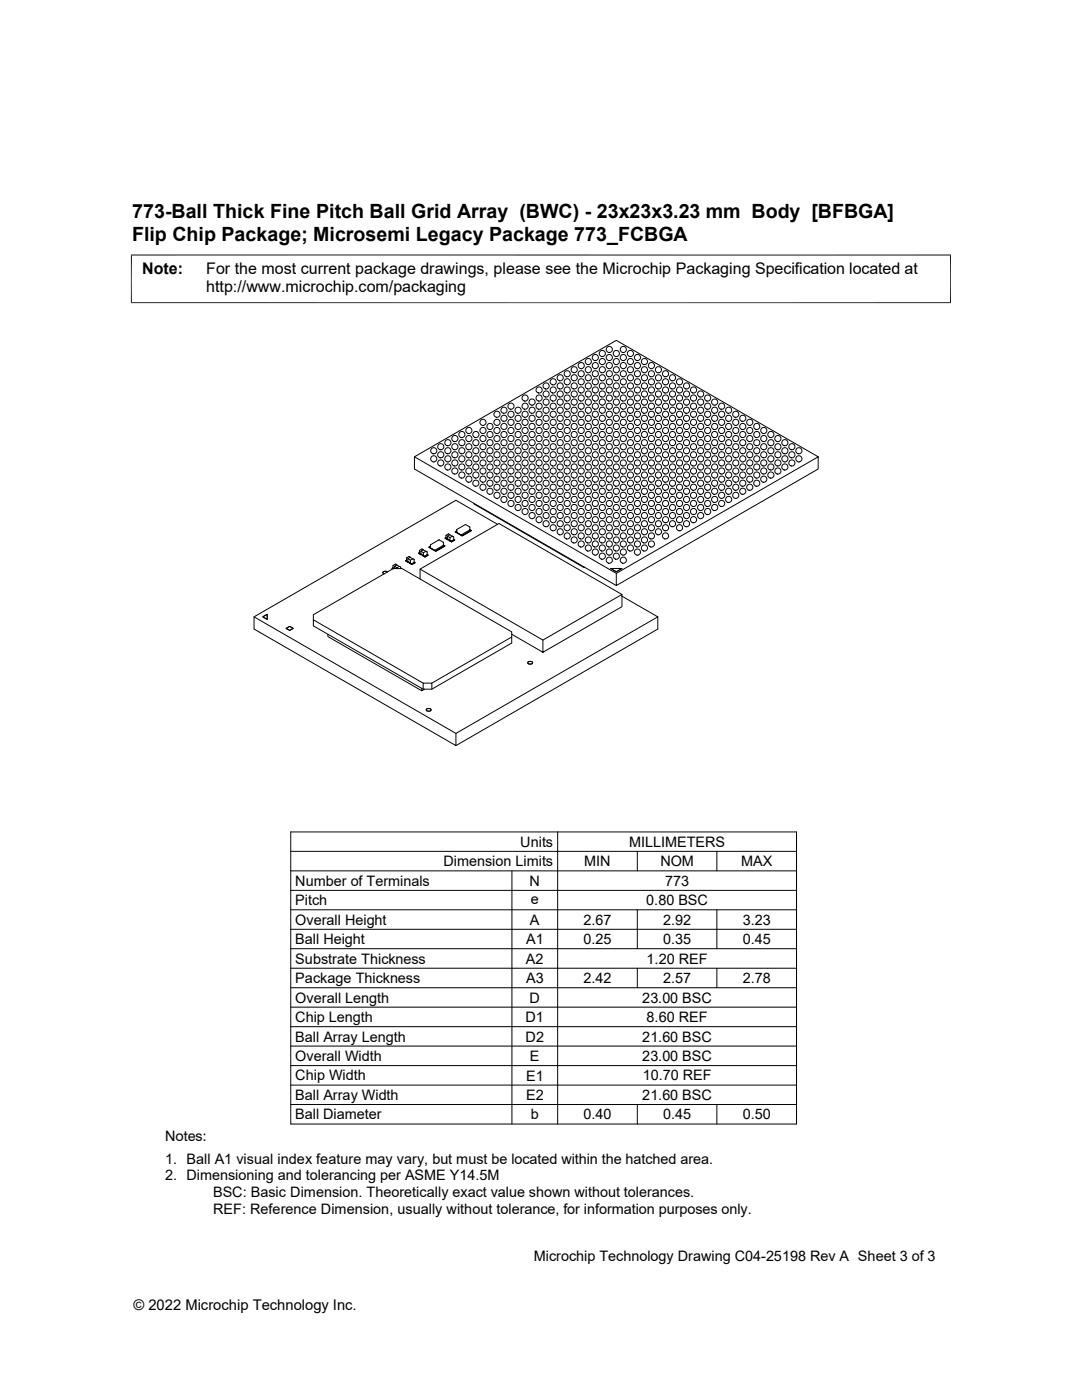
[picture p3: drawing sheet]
<svg xmlns="http://www.w3.org/2000/svg" width="216mm" height="279mm" viewBox="0 0 216 279" stroke-linecap="round" stroke-linejoin="round" font-family="sans-serif">
<g fill="none" stroke="#000" stroke-width=".2">
<path d="M26.1 50.9h163.7M26.2 50.8v9.7M189.7 50.8v9.7M26.1 60.4h163.7M115.8 73.6h.3M115.8 73.6a.61 .61 0 0 1-.3-1 .61 .61 0 0 1 1 0 .61 .61 0 0 1-.4 1M118.7 73.6h.2M118.7 73.6a.61 .61 0 0 1-.4-1 .61 .61 0 0 1 1 0 .61 .61 0 0 1-.4 1M121.5 73.6h.2M121.5 73.6a.61 .61 0 0 1-.4-1 .61 .61 0 0 1 1 0 .61 .61 0 0 1-.4 1M124.2 73.6h.3M124.2 73.6a.61 .61 0 0 1-.3-1 .61 .61 0 0 1 1 0 .61 .61 0 0 1-.4 1"/>
<path d="M127.1 73.6h.2M127.1 73.6a.61 .61 0 0 1-.4-1 .61 .61 0 0 1 1 0 .61 .61 0 0 1-.4 1M129.9 73.6h.2M129.9 73.6a.61 .61 0 0 1-.4-1 .61 .61 0 0 1 1 0 .61 .61 0 0 1-.4 1M82.7 91.2l40.3 23.2M86.4 92.2h.3M86.4 92.2a.61 .61 0 0 1-.4-1 .61 .61 0 0 1 1.1 0 .61 .61 0 0 1-.4 1M89.2 92.2h.3M89.2 92.2a.61 .61 0 0 1-.3-1 .61 .61 0 0 1 1 0 .61 .61 0 0 1-.4 1M92 92.2h.3M92 92.2a.61 .61 0 0 1-.3-1 .61 .61 0 0 1 1 0 .61 .61 0 0 1-.4 1M94.8 92.2h.3"/>
<path d="M94.8 92.2a.61 .61 0 0 1-.4-1 .61 .61 0 0 1 1.1 0 .61 .61 0 0 1-.4 1M96.2 84.9h.3M96.2 84.9a.61 .61 0 0 1-.3-1 .61 .61 0 0 1 1 0 .61 .61 0 0 1-.4 1M97.6 92.2h.3M97.6 92.2a.61 .61 0 0 1-.3-1 .61 .61 0 0 1 1 0 .61 .61 0 0 1-.4 1M99 99.5h.3M99 99.4a.61 .61 0 0 1-.3-.9 .61 .61 0 0 1 1 0 .61 .61 0 0 1-.4 .9M99 84.9h.3M99 84.9a.61 .61 0 0 1-.3-1 .61 .61 0 0 1 1 0 .61 .61 0 0 1-.4 1M100.4 92.2h.3M100.4 92.2a.61 .61 0 0 1-.3-1 .61 .61 0 0 1 1 0 .61 .61 0 0 1-.4 1M101.8 99.5h.3"/>
<path d="M101.8 99.4a.61 .61 0 0 1-.3-.9 .61 .61 0 0 1 1 0 .61 .61 0 0 1-.4 .9M101.8 84.9h.3M101.8 84.9a.61 .61 0 0 1-.3-1 .61 .61 0 0 1 1 0 .61 .61 0 0 1-.4 1M103.3 92.2h.2M103.3 92.2a.61 .61 0 0 1-.4-1 .61 .61 0 0 1 1 0 .61 .61 0 0 1-.4 1M104.6 99.5h.3M104.6 99.4a.61 .61 0 0 1-.3-.9 .61 .61 0 0 1 1 0 .61 .61 0 0 1-.4 .9M104.6 84.9h.3M104.6 84.9a.61 .61 0 0 1-.3-1 .61 .61 0 0 1 1 0 .61 .61 0 0 1-.4 1M106 80.9h.3M106 80.8a.61 .61 0 0 1-.3-.9 .61 .61 0 0 1 1 0 .61 .61 0 0 1-.4 .9M106 92.2h.3"/>
<path d="M106 92.2a.61 .61 0 0 1-.3-1 .61 .61 0 0 1 1 0 .61 .61 0 0 1-.4 1M107.4 99.5h.3M107.4 99.4a.61 .61 0 0 1-.3-.9 .61 .61 0 0 1 1 0 .61 .61 0 0 1-.4 .9M107.4 84.9h.3M107.4 84.9a.61 .61 0 0 1-.3-1 .61 .61 0 0 1 1 0 .61 .61 0 0 1-.4 1M108.8 80.9h.3M108.8 80.8a.61 .61 0 0 1-.3-.9 .61 .61 0 0 1 1 0 .61 .61 0 0 1-.4 .9M108.8 92.2h.3M108.8 92.2a.61 .61 0 0 1-.3-1 .61 .61 0 0 1 1 0 .61 .61 0 0 1-.4 1M110.3 84.9h.2M110.3 84.9a.61 .61 0 0 1-.4-1 .61 .61 0 0 1 1 0 .61 .61 0 0 1-.4 1M110.3 99.5h.2"/>
<path d="M110.3 99.4a.61 .61 0 0 1-.4-.9 .61 .61 0 0 1 1 0 .61 .61 0 0 1-.4 .9M111.7 92.2h.2M111.7 92.2a.61 .61 0 0 1-.4-1 .61 .61 0 0 1 1 0 .61 .61 0 0 1-.4 1M111.7 80.9h.2M111.7 80.8a.61 .61 0 0 1-.4-.9 .61 .61 0 0 1 1 0 .61 .61 0 0 1-.4 .9M113.1 99.5h.2M113.1 99.4a.61 .61 0 0 1-.4-.9 .61 .61 0 0 1 1 0 .61 .61 0 0 1-.4 .9M113.1 84.9h.2M113.1 84.9a.61 .61 0 0 1-.4-1 .61 .61 0 0 1 1 0 .61 .61 0 0 1-.4 1M114.4 80.9h.3M114.4 80.8a.61 .61 0 0 1-.3-.9 .61 .61 0 0 1 1 0 .61 .61 0 0 1-.4 .9M114.4 92.2h.3"/>
<path d="M114.4 92.2a.61 .61 0 0 1-.3-1 .61 .61 0 0 1 1 0 .61 .61 0 0 1-.4 1M115.8 99.5h.3M115.8 99.4a.61 .61 0 0 1-.3-.9 .61 .61 0 0 1 1 0 .61 .61 0 0 1-.4 .9M115.8 84.9h.3M115.8 84.9a.61 .61 0 0 1-.3-1 .61 .61 0 0 1 1 0 .61 .61 0 0 1-.4 1M117.3 92.2h.2M117.3 92.2a.61 .61 0 0 1-.4-1 .61 .61 0 0 1 1 0 .61 .61 0 0 1-.4 1M117.3 80.9h.2M117.3 80.8a.61 .61 0 0 1-.4-.9 .61 .61 0 0 1 1 0 .61 .61 0 0 1-.4 .9M118.7 84.9h.2M118.7 84.9a.61 .61 0 0 1-.4-1 .61 .61 0 0 1 1 0 .61 .61 0 0 1-.4 1M118.7 99.5h.2"/>
<path d="M118.7 99.4a.61 .61 0 0 1-.4-.9 .61 .61 0 0 1 1 0 .61 .61 0 0 1-.4 .9M120.1 92.2h.2M120.1 92.2a.61 .61 0 0 1-.4-1 .61 .61 0 0 1 1 0 .61 .61 0 0 1-.4 1M120.1 80.9h.2M120.1 80.8a.61 .61 0 0 1-.4-.9 .61 .61 0 0 1 1 0 .61 .61 0 0 1-.4 .9M121.5 84.9h.2M121.5 84.9a.61 .61 0 0 1-.4-1 .61 .61 0 0 1 1 0 .61 .61 0 0 1-.4 1M121.5 99.5h.2M121.5 99.4a.61 .61 0 0 1-.4-.9 .61 .61 0 0 1 1 0 .61 .61 0 0 1-.4 .9M122.9 80.9h.2M122.9 80.8a.61 .61 0 0 1-.4-.9 .61 .61 0 0 1 1 0 .61 .61 0 0 1-.4 .9M122.9 92.2h.2"/>
<path d="M122.9 92.2a.61 .61 0 0 1-.4-1 .61 .61 0 0 1 1 0 .61 .61 0 0 1-.4 1M124.2 99.5h.3M124.2 99.4a.61 .61 0 0 1-.3-.9 .61 .61 0 0 1 1 0 .61 .61 0 0 1-.4 .9M124.2 84.9h.3M124.2 84.9a.61 .61 0 0 1-.3-1 .61 .61 0 0 1 1 0 .61 .61 0 0 1-.4 1M125.7 80.9h.2M125.7 80.8a.61 .61 0 0 1-.4-.9 .61 .61 0 0 1 1 0 .61 .61 0 0 1-.4 .9M125.7 92.2h.2M125.7 92.2a.61 .61 0 0 1-.4-1 .61 .61 0 0 1 1 0 .61 .61 0 0 1-.4 1M127.1 84.9h.2M127.1 84.9a.61 .61 0 0 1-.4-1 .61 .61 0 0 1 1 0 .61 .61 0 0 1-.4 1M127.1 99.5h.2"/>
<path d="M127.1 99.4a.61 .61 0 0 1-.4-.9 .61 .61 0 0 1 1 0 .61 .61 0 0 1-.4 .9M128.5 92.2h.2M128.5 92.2a.61 .61 0 0 1-.4-1 .61 .61 0 0 1 1 0 .61 .61 0 0 1-.4 1M128.5 80.9h.2M128.5 80.8a.61 .61 0 0 1-.4-.9 .61 .61 0 0 1 1 0 .61 .61 0 0 1-.4 .9M129.9 99.5h.2M129.9 99.4a.61 .61 0 0 1-.4-.9 .61 .61 0 0 1 1 0 .61 .61 0 0 1-.4 .9M129.9 84.9h.2M129.9 84.9a.61 .61 0 0 1-.4-1 .61 .61 0 0 1 1 0 .61 .61 0 0 1-.4 1M131.3 92.2h.2M131.3 92.2a.61 .61 0 0 1-.4-1 .61 .61 0 0 1 1 0 .61 .61 0 0 1-.4 1M131.3 80.9h.2"/>
<path d="M131.3 80.8a.61 .61 0 0 1-.4-.9 .61 .61 0 0 1 1 0 .61 .61 0 0 1-.4 .9M132.7 99.5h.2M132.7 99.4a.61 .61 0 0 1-.4-.9 .61 .61 0 0 1 1 0 .61 .61 0 0 1-.4 .9M132.7 84.9h.2M132.7 84.9a.61 .61 0 0 1-.4-1 .61 .61 0 0 1 1 0 .61 .61 0 0 1-.4 1M134.1 92.2h.2M134.1 92.2a.61 .61 0 0 1-.4-1 .61 .61 0 0 1 1 0 .61 .61 0 0 1-.4 1M134.1 80.9h.2M134.1 80.8a.61 .61 0 0 1-.4-.9 .61 .61 0 0 1 1 0 .61 .61 0 0 1-.4 .9M135.5 99.5h.2M135.5 99.4a.61 .61 0 0 1-.4-.9 .61 .61 0 0 1 1 0 .61 .61 0 0 1-.4 .9M135.5 84.9h.2"/>
<path d="M135.5 84.9a.61 .61 0 0 1-.4-1 .61 .61 0 0 1 1 0 .61 .61 0 0 1-.4 1M136.9 80.9h.2M136.9 80.8a.61 .61 0 0 1-.4-.9 .61 .61 0 0 1 1 0 .61 .61 0 0 1-.4 .9M136.9 92.2h.2M136.9 92.2a.61 .61 0 0 1-.4-1 .61 .61 0 0 1 1 0 .61 .61 0 0 1-.4 1M138.3 99.5h.2M138.3 99.4a.61 .61 0 0 1-.4-.9 .61 .61 0 0 1 1 0 .61 .61 0 0 1-.4 .9M138.3 84.9h.2M138.3 84.9a.61 .61 0 0 1-.4-1 .61 .61 0 0 1 1 0 .61 .61 0 0 1-.4 1M139.7 80.9h.2M139.7 80.8a.61 .61 0 0 1-.4-.9 .61 .61 0 0 1 1 0 .61 .61 0 0 1-.4 .9M139.7 92.2h.2"/>
<path d="M139.7 92.2a.61 .61 0 0 1-.4-1 .61 .61 0 0 1 1 0 .61 .61 0 0 1-.4 1M141.1 84.9h.2M141.1 84.9a.61 .61 0 0 1-.4-1 .61 .61 0 0 1 1 0 .61 .61 0 0 1-.4 1M141.1 99.5h.2M141.1 99.4a.61 .61 0 0 1-.4-.9 .61 .61 0 0 1 1 0 .61 .61 0 0 1-.4 .9M142.5 92.2h.2M142.5 92.2a.61 .61 0 0 1-.4-1 .61 .61 0 0 1 1 0 .61 .61 0 0 1-.4 1M142.5 80.9h.2M142.5 80.8a.61 .61 0 0 1-.4-.9 .61 .61 0 0 1 1 0 .61 .61 0 0 1-.4 .9M143.9 84.9h.2M143.9 99.5h.2M143.9 84.9a.61 .61 0 0 1-.4-1 .61 .61 0 0 1 1 0 .61 .61 0 0 1-.4 1"/>
<path d="M143.9 99.4a.61 .61 0 0 1-.4-.9 .61 .61 0 0 1 1 0 .61 .61 0 0 1-.4 .9M145.3 92.2h.2M145.3 92.2a.61 .61 0 0 1-.4-1 .61 .61 0 0 1 1 0 .61 .61 0 0 1-.4 1M146.7 84.9a.61 .61 0 0 1-.4-1 .61 .61 0 0 1 1 0 .61 .61 0 0 1-.4 1M146.7 99.5h.2M146.7 99.4a.61 .61 0 0 1-.4-.9 .61 .61 0 0 1 1 0 .61 .61 0 0 1-.4 .9M146.7 84.9h.2M148.1 92.2h.2M148.1 92.2a.61 .61 0 0 1-.4-1 .61 .61 0 0 1 1 0 .61 .61 0 0 1-.4 1M149.5 84.9h.2M149.5 84.9a.61 .61 0 0 1-.4-1 .61 .61 0 0 1 1 0 .61 .61 0 0 1-.4 1M150.9 92.2h.2"/>
<path d="M150.9 92.2a.61 .61 0 0 1-.4-1 .61 .61 0 0 1 1 0 .61 .61 0 0 1-.4 1M153.7 92.2h.2M153.7 92.2a.61 .61 0 0 1-.4-1 .61 .61 0 0 1 1 0 .61 .61 0 0 1-.4 1M156.5 92.2h.2M156.5 92.2a.61 .61 0 0 1-.4-1 .61 .61 0 0 1 1 0 .61 .61 0 0 1-.4 1M159.3 92.2h.2M159.3 92.2a.61 .61 0 0 1-.4-1 .61 .61 0 0 1 1 0 .61 .61 0 0 1-.4 1M163.3 91.2l-40.3 23.2v2.5l40.3-23.3v-2.4l-40.3-23.3-40.3 23.3v2.4l40.3 23.3M76.4 114.2l.4-.2 .5 .2-.1-.1a.55 .55 0 0 0-.8 .2l.2 .2-.2-.2zM78.4 112.9v.5M78.4 113.4v.1M78.4 113.3l-.2 .1 .2 .1"/>
<path d="M78.7 113v.5M79.2 112.8l-.3-.2-.5 .3M79.7 113.1l-.5-.3-.5 .2 .5 .3v.2M79.7 113.1h.1M79.7 113l-.5 .3M79.7 113l.2 .2 .1 .3M81.1 112l.3 .1M81.1 111.9v.1M81.1 112l.4 .1M81.1 111.8l-.2 .1 .5 .3 .2-.1M81.4 111.5v.6l.5 .3M81.6 111.1l-.5 .3v.5"/>
<path d="M81.6 111.1h.1M81.6 111.1l.2 .1M81.8 111.2h.1M81.9 111.2h.1M81.9 112.3l.2 .2M81.9 111.8v.6l.2 .1M82.1 112.5h.1M82.4 111.5l-.5-.3-.5 .3 .5 .3M82.4 111.5l.2 .2v.5M82.4 111.5l-.5 .3M82.6 112.2l-.5 .3M82.6 112.2l.2 .1-.6 .3-.5-.2 .1-.1"/>
<path d="M83.7 110.3l-.2 .1 .5 .3h.2M83.7 110.4l.2 .2M83.7 110.4h.1M83.7 110.5l.2 .1M83.8 113.6l15.8-9.1 24.5 14.1M83.8 115.5v-1.9l24.5 14.1M83.9 110.6h.1M83.9 110.6h.2M84 110v.6l.5 .3M84 110.6h.1M84.2 109.6h.1M84.2 109.6l-.5 .3v.5"/>
<path d="M84.2 109.6l.3 .1M84.5 110.3v.6M84.5 110.9l.2 .1M84.5 110.3h.1M84.5 110.9h.1M85 110l-.6-.3-.4 .3 .5 .3M85 110l-.5 .3M85 110h.1M85 110l.2 .2M85.2 110.7l-.5 .3M85.2 110.7h.1M85.2 110.2l.1 .6-.6 .2"/>
<path d="M85.2 110.7l.2 .1-.6 .4-.5-.4h.1M85.9 109.3l.8 .5 1.7-1 .2 .2-1.6 .9-.2-.1M85.9 109.3h.1M85.9 108.8v.5M85.9 109.1l-.2 .1 .2 .1M85.9 109l-.3 .2 .6 .3M85.9 108.7v.1M86.7 109.8h.1M86.8 109.8h-.1M88.5 108.8h.1M88.5 108.2h.1M88.5 108.2l-.9-.4-1.7 .9"/>
<path d="M88.5 108.2v.6l.3 .2-1.8 1-.6-.4M89 107.3l-.2 .1 .5 .3 .2-.1M89 107.4l.3 .1M89 107.4h.1M89 107.4l.2 .2M89.2 107.6h.2M89.3 107v.5l.5 .3M89.5 106.6h.1M89.5 106.6l-.5 .2v.6M89.5 106.6l.2 .1M89.7 106.7h.1M89.7 107.8l.1 .1"/>
<path d="M89.8 107.9l.2 .1M90 108h.2M90.3 107l-.6-.3-.4 .3 .5 .3v.6M90.5 107.7l-.5 .3M90.5 107.1v.1M90.5 107.1l-.2-.1-.5 .3M90.5 107.7l-.3 .3M90.5 107.2v.5M90.5 107.7l.2 .1-.6 .3-.5-.3h.1M91.1 106.3h.1M91.1 105.7v.6M91.1 106.1l-.1 .1h.1"/>
<path d="M91.1 106l-.3 .2 .7 .3M91.2 105.7h.1M91.2 105.7l1.7-1 .8 .5v.6l-1.7 1-.9-.5M92 106.7v.1M93.7 105.8l.2 .1-1.7 .9h-.2M93.7 105.7l.4 .2-1.9 1.1-.5-.4M94.6 100.4v.2l21.8 12.6v-.1M99.3 104.6l-8.3-4.8-40.3 23.3v2.4l40.3 23.3v-2.4l40.3-23.3M106 103.5h.3M106 103.5a.61 .61 0 0 1-.3-1 .61 .61 0 0 1 1 0 .61 .61 0 0 1-.4 1M108.8 103.5h.3M108.8 103.5a.61 .61 0 0 1-.3-1 .61 .61 0 0 1 1 0 .61 .61 0 0 1-.4 1"/>
<path d="M111.7 103.5h.2M111.7 103.5a.61 .61 0 0 1-.4-1 .61 .61 0 0 1 1 0 .61 .61 0 0 1-.4 1M114.4 103.5h.3M114.4 103.5a.61 .61 0 0 1-.3-1 .61 .61 0 0 1 1 0 .61 .61 0 0 1-.4 1M116.4 113.2h.3M117.3 103.5h.2M117.3 103.5a.61 .61 0 0 1-.4-1 .61 .61 0 0 1 1 0 .61 .61 0 0 1-.4 1M118.7 110.8h.2M118.7 110.8a.61 .61 0 0 1-.4-1 .61 .61 0 0 1 1 0 .61 .61 0 0 1-.4 1M120.1 103.5h.2M120.1 103.5a.61 .61 0 0 1-.4-1 .61 .61 0 0 1 1 0 .61 .61 0 0 1-.4 1M121.5 110.8h.2"/>
<path d="M121.5 110.8a.61 .61 0 0 1-.4-1 .61 .61 0 0 1 1 0 .61 .61 0 0 1-.4 1M121.9 113.5h2.2l-1.1 .6zM122.9 103.5h.2M122.9 103.5a.61 .61 0 0 1-.4-1 .61 .61 0 0 1 1 0 .61 .61 0 0 1-.4 1M124.1 119l7.2 4.1M124.2 110.8h.3M124.2 110.8a.61 .61 0 0 1-.3-1 .61 .61 0 0 1 1 0 .61 .61 0 0 1-.4 1M125.7 103.5h.2M125.7 103.5a.61 .61 0 0 1-.4-1 .61 .61 0 0 1 1 0 .61 .61 0 0 1-.4 1M127.1 110.8h.2M127.1 110.8a.61 .61 0 0 1-.4-1 .61 .61 0 0 1 1 0 .61 .61 0 0 1-.4 1M128.5 103.5h.2"/>
<path d="M128.5 103.5a.61 .61 0 0 1-.4-1 .61 .61 0 0 1 1 0 .61 .61 0 0 1-.4 1M131.3 103.5h.2M131.3 103.5a.61 .61 0 0 1-.4-1 .61 .61 0 0 1 1 0 .61 .61 0 0 1-.4 1M134.1 103.5h.2M134.1 103.5a.61 .61 0 0 1-.4-1 .61 .61 0 0 1 1 0 .61 .61 0 0 1-.4 1M136.9 103.5h.2M136.9 103.5a.61 .61 0 0 1-.4-1 .61 .61 0 0 1 1 0 .61 .61 0 0 1-.4 1M139.7 103.5h.2M139.7 103.5a.61 .61 0 0 1-.4-1 .61 .61 0 0 1 1 0 .61 .61 0 0 1-.4 1M50.7 123.1l40.3 23.3M52.4 123.1l.9-.5v1zM57.1 125.4l.7-.4 .7 .4-.7 .4z"/>
<path d="M62.5 123.7v-1l16-9.2h1.7l21.9 12.6v2.2l-15.9 9.2h-1.8l-21.9-12.6v-1.2l21.9 12.6M65.4 126.6v.4l18.8 10.9M84.2 137.4v.5l.5-.4M84.4 137.5v-1.2h1.8v1.2M102.1 127.1l-15.9 9.2M102.1 126.6l6.2 3.6v-2.5l15.8-9.1v2.5l-15.8 9.1M105.4 132.1l.7-.1 .2 .3a.52 .52 0 0 1-.5 .2 .52 .52 0 0 1-.5-.3zM131.3 123.1v2.4l-40.3 23.3M85.1 141.5l.7-.1 .2 .3a.52 .52 0 0 1-.5 .2 .52 .52 0 0 1-.4-.3zM58 166h100.9v58.3h-100.9zM58 177.7h100.9M58 173.8h100.9"/>
<path d="M58 169.9h100.9M102.2 173.8v50.5M111.3 166v58.3M127.2 169.9v3.9M143 169.9v3.9M58 185.5h100.9M58 181.6h100.9M58 197.1h100.9M58 189.3h100.9M58 193.2h100.9M127.2 181.6v7.7M127.2 193.2v3.9"/>
<path d="M143 181.6v7.7M143 193.2v3.9M58 201h100.9M58 212.7h100.9M58 208.8h100.9M58 204.9h100.9M58 216.6h100.9M58 220.4h100.9M127.2 220.4v3.9M143 220.4v3.9"/>
<circle cx="104.8" cy="79.4" r=".61"/>
<circle cx="107.6" cy="79.4" r=".61"/>
<circle cx="107.6" cy="77.8" r=".61"/>
<circle cx="109" cy="77" r=".61"/>
<circle cx="109" cy="78.6" r=".61"/>
<circle cx="110.4" cy="77.8" r=".61"/>
<circle cx="110.4" cy="79.4" r=".61"/>
<circle cx="110.4" cy="76.2" r=".61"/>
<circle cx="111.8" cy="78.6" r=".61"/>
<circle cx="111.8" cy="75.4" r=".61"/>
<circle cx="111.8" cy="77" r=".61"/>
<circle cx="113.2" cy="79.4" r=".61"/>
<circle cx="113.2" cy="74.6" r=".61"/>
<circle cx="113.2" cy="76.2" r=".61"/>
<circle cx="113.2" cy="77.8" r=".61"/>
<circle cx="114.6" cy="73.8" r=".61"/>
<circle cx="114.6" cy="75.4" r=".61"/>
<circle cx="114.6" cy="77" r=".61"/>
<circle cx="114.6" cy="78.6" r=".61"/>
<circle cx="116" cy="74.6" r=".61"/>
<circle cx="116" cy="76.2" r=".61"/>
<circle cx="116" cy="77.8" r=".61"/>
<circle cx="116" cy="79.4" r=".61"/>
<circle cx="117.4" cy="73.8" r=".61"/>
<circle cx="117.4" cy="75.4" r=".61"/>
<circle cx="117.4" cy="77" r=".61"/>
<circle cx="117.4" cy="78.6" r=".61"/>
<circle cx="117.4" cy="72.2" r=".61"/>
<circle cx="118.8" cy="76.2" r=".61"/>
<circle cx="118.8" cy="77.8" r=".61"/>
<circle cx="118.8" cy="71.3" r=".61"/>
<circle cx="118.8" cy="79.4" r=".61"/>
<circle cx="118.8" cy="74.6" r=".61"/>
<circle cx="120.2" cy="70.5" r=".61"/>
<circle cx="120.2" cy="77" r=".61"/>
<circle cx="120.2" cy="78.6" r=".61"/>
<circle cx="120.2" cy="72.2" r=".61"/>
<circle cx="120.2" cy="73.8" r=".61"/>
<circle cx="120.2" cy="75.4" r=".61"/>
<circle cx="121.6" cy="71.3" r=".61"/>
<circle cx="121.6" cy="69.7" r=".61"/>
<circle cx="121.6" cy="77.8" r=".61"/>
<circle cx="121.6" cy="79.4" r=".61"/>
<circle cx="121.6" cy="74.6" r=".61"/>
<circle cx="121.6" cy="76.2" r=".61"/>
<circle cx="123" cy="72.2" r=".61"/>
<circle cx="123" cy="70.5" r=".61"/>
<circle cx="123" cy="78.6" r=".61"/>
<circle cx="123" cy="73.8" r=".61"/>
<circle cx="123" cy="75.4" r=".61"/>
<circle cx="123" cy="77" r=".61"/>
<circle cx="124.4" cy="71.3" r=".61"/>
<circle cx="124.4" cy="79.4" r=".61"/>
<circle cx="124.4" cy="74.6" r=".61"/>
<circle cx="124.4" cy="76.2" r=".61"/>
<circle cx="124.4" cy="69.7" r=".61"/>
<circle cx="124.4" cy="77.8" r=".61"/>
<circle cx="125.8" cy="72.2" r=".61"/>
<circle cx="125.8" cy="73.8" r=".61"/>
<circle cx="125.8" cy="75.4" r=".61"/>
<circle cx="125.8" cy="77" r=".61"/>
<circle cx="125.8" cy="70.5" r=".61"/>
<circle cx="125.8" cy="78.6" r=".61"/>
<circle cx="127.2" cy="74.6" r=".61"/>
<circle cx="127.2" cy="76.2" r=".61"/>
<circle cx="127.2" cy="77.8" r=".61"/>
<circle cx="127.2" cy="71.3" r=".61"/>
<circle cx="127.2" cy="79.4" r=".61"/>
<circle cx="128.6" cy="75.4" r=".61"/>
<circle cx="128.6" cy="73.8" r=".61"/>
<circle cx="128.6" cy="77" r=".61"/>
<circle cx="128.6" cy="78.6" r=".61"/>
<circle cx="128.6" cy="72.2" r=".61"/>
<circle cx="130" cy="74.6" r=".61"/>
<circle cx="130" cy="76.2" r=".61"/>
<circle cx="130" cy="77.8" r=".61"/>
<circle cx="130" cy="79.4" r=".61"/>
<circle cx="131.4" cy="77" r=".61"/>
<circle cx="131.4" cy="75.4" r=".61"/>
<circle cx="131.4" cy="78.6" r=".61"/>
<circle cx="131.4" cy="73.8" r=".61"/>
<circle cx="132.8" cy="77.8" r=".61"/>
<circle cx="132.8" cy="76.2" r=".61"/>
<circle cx="132.8" cy="79.4" r=".61"/>
<circle cx="132.8" cy="74.6" r=".61"/>
<circle cx="134.2" cy="78.6" r=".61"/>
<circle cx="134.2" cy="77" r=".61"/>
<circle cx="134.2" cy="75.4" r=".61"/>
<circle cx="135.6" cy="79.4" r=".61"/>
<circle cx="135.6" cy="77.8" r=".61"/>
<circle cx="135.6" cy="76.2" r=".61"/>
<circle cx="137" cy="78.6" r=".61"/>
<circle cx="137" cy="77" r=".61"/>
<circle cx="138.4" cy="79.4" r=".61"/>
<circle cx="138.4" cy="77.8" r=".61"/>
<circle cx="139.8" cy="78.6" r=".61"/>
<circle cx="141.2" cy="79.4" r=".61"/>
<circle cx="86.6" cy="90" r=".61"/>
<circle cx="87.9" cy="92.4" r=".61"/>
<circle cx="87.9" cy="89.1" r=".61"/>
<circle cx="87.9" cy="90.8" r=".61"/>
<circle cx="89.4" cy="93.2" r=".61"/>
<circle cx="89.4" cy="88.3" r=".61"/>
<circle cx="89.4" cy="90" r=".61"/>
<circle cx="90.8" cy="87.5" r=".61"/>
<circle cx="90.8" cy="94" r=".61"/>
<circle cx="90.8" cy="89.1" r=".61"/>
<circle cx="90.8" cy="90.8" r=".61"/>
<circle cx="90.8" cy="92.4" r=".61"/>
<circle cx="92.2" cy="88.3" r=".61"/>
<circle cx="92.2" cy="94.8" r=".61"/>
<circle cx="92.2" cy="90" r=".61"/>
<circle cx="92.2" cy="86.7" r=".61"/>
<circle cx="92.2" cy="93.2" r=".61"/>
<circle cx="93.6" cy="89.1" r=".61"/>
<circle cx="93.6" cy="95.6" r=".61"/>
<circle cx="93.6" cy="85.9" r=".61"/>
<circle cx="93.6" cy="90.8" r=".61"/>
<circle cx="93.6" cy="87.5" r=".61"/>
<circle cx="93.6" cy="92.4" r=".61"/>
<circle cx="93.6" cy="94" r=".61"/>
<circle cx="95" cy="90" r=".61"/>
<circle cx="95" cy="96.4" r=".61"/>
<circle cx="95" cy="86.7" r=".61"/>
<circle cx="95" cy="88.3" r=".61"/>
<circle cx="95" cy="93.2" r=".61"/>
<circle cx="95" cy="94.8" r=".61"/>
<circle cx="96.4" cy="90.8" r=".61"/>
<circle cx="96.4" cy="97.2" r=".61"/>
<circle cx="96.4" cy="87.5" r=".61"/>
<circle cx="96.4" cy="92.4" r=".61"/>
<circle cx="96.4" cy="89.1" r=".61"/>
<circle cx="96.4" cy="94" r=".61"/>
<circle cx="96.4" cy="95.6" r=".61"/>
<circle cx="96.4" cy="85.9" r=".61"/>
<circle cx="97.8" cy="98" r=".61"/>
<circle cx="97.8" cy="88.3" r=".61"/>
<circle cx="97.8" cy="93.2" r=".61"/>
<circle cx="97.8" cy="90" r=".61"/>
<circle cx="97.8" cy="94.8" r=".61"/>
<circle cx="97.8" cy="85.1" r=".61"/>
<circle cx="97.8" cy="96.4" r=".61"/>
<circle cx="97.8" cy="86.7" r=".61"/>
<circle cx="99.2" cy="92.4" r=".61"/>
<circle cx="99.2" cy="89.1" r=".61"/>
<circle cx="99.2" cy="94" r=".61"/>
<circle cx="99.2" cy="90.8" r=".61"/>
<circle cx="99.2" cy="95.6" r=".61"/>
<circle cx="99.2" cy="85.9" r=".61"/>
<circle cx="99.2" cy="97.2" r=".61"/>
<circle cx="99.2" cy="82.7" r=".61"/>
<circle cx="99.2" cy="87.5" r=".61"/>
<circle cx="100.6" cy="93.2" r=".61"/>
<circle cx="100.6" cy="99.7" r=".61"/>
<circle cx="100.6" cy="90" r=".61"/>
<circle cx="100.6" cy="94.8" r=".61"/>
<circle cx="100.6" cy="85.1" r=".61"/>
<circle cx="100.6" cy="96.4" r=".61"/>
<circle cx="100.6" cy="81.9" r=".61"/>
<circle cx="100.6" cy="86.7" r=".61"/>
<circle cx="100.6" cy="98" r=".61"/>
<circle cx="100.6" cy="83.5" r=".61"/>
<circle cx="100.6" cy="88.3" r=".61"/>
<circle cx="102" cy="94" r=".61"/>
<circle cx="102" cy="90.8" r=".61"/>
<circle cx="102" cy="95.6" r=".61"/>
<circle cx="102" cy="81.1" r=".61"/>
<circle cx="102" cy="85.9" r=".61"/>
<circle cx="102" cy="92.4" r=".61"/>
<circle cx="102" cy="97.2" r=".61"/>
<circle cx="102" cy="82.7" r=".61"/>
<circle cx="102" cy="87.5" r=".61"/>
<circle cx="102" cy="89.1" r=".61"/>
<circle cx="103.4" cy="94.8" r=".61"/>
<circle cx="103.4" cy="96.4" r=".61"/>
<circle cx="103.4" cy="81.9" r=".61"/>
<circle cx="103.4" cy="86.7" r=".61"/>
<circle cx="103.4" cy="93.2" r=".61"/>
<circle cx="103.4" cy="98" r=".61"/>
<circle cx="103.4" cy="83.5" r=".61"/>
<circle cx="103.4" cy="88.3" r=".61"/>
<circle cx="103.4" cy="99.7" r=".61"/>
<circle cx="103.4" cy="85.1" r=".61"/>
<circle cx="103.4" cy="90" r=".61"/>
<circle cx="104.8" cy="95.6" r=".61"/>
<circle cx="104.8" cy="81.1" r=".61"/>
<circle cx="104.8" cy="92.4" r=".61"/>
<circle cx="104.8" cy="97.2" r=".61"/>
<circle cx="104.8" cy="82.7" r=".61"/>
<circle cx="104.8" cy="87.5" r=".61"/>
<circle cx="104.8" cy="94" r=".61"/>
<circle cx="104.8" cy="89.1" r=".61"/>
<circle cx="104.8" cy="85.9" r=".61"/>
<circle cx="104.8" cy="90.8" r=".61"/>
<circle cx="106.2" cy="96.4" r=".61"/>
<circle cx="106.2" cy="81.9" r=".61"/>
<circle cx="106.2" cy="93.2" r=".61"/>
<circle cx="106.2" cy="98" r=".61"/>
<circle cx="106.2" cy="83.5" r=".61"/>
<circle cx="106.2" cy="88.3" r=".61"/>
<circle cx="106.2" cy="94.8" r=".61"/>
<circle cx="106.2" cy="99.7" r=".61"/>
<circle cx="106.2" cy="85.1" r=".61"/>
<circle cx="106.2" cy="90" r=".61"/>
<circle cx="106.2" cy="86.7" r=".61"/>
<circle cx="107.6" cy="82.7" r=".61"/>
<circle cx="107.6" cy="94" r=".61"/>
<circle cx="107.6" cy="89.1" r=".61"/>
<circle cx="107.6" cy="95.6" r=".61"/>
<circle cx="107.6" cy="85.9" r=".61"/>
<circle cx="107.6" cy="90.8" r=".61"/>
<circle cx="107.6" cy="81.1" r=".61"/>
<circle cx="107.6" cy="87.5" r=".61"/>
<circle cx="107.6" cy="92.4" r=".61"/>
<circle cx="107.6" cy="97.2" r=".61"/>
<circle cx="109" cy="83.5" r=".61"/>
<circle cx="109" cy="94.8" r=".61"/>
<circle cx="109" cy="99.7" r=".61"/>
<circle cx="109" cy="85.1" r=".61"/>
<circle cx="109" cy="90" r=".61"/>
<circle cx="109" cy="96.4" r=".61"/>
<circle cx="109" cy="86.7" r=".61"/>
<circle cx="109" cy="81.9" r=".61"/>
<circle cx="109" cy="88.3" r=".61"/>
<circle cx="109" cy="93.2" r=".61"/>
<circle cx="109" cy="98" r=".61"/>
<circle cx="110.4" cy="95.6" r=".61"/>
<circle cx="110.4" cy="85.9" r=".61"/>
<circle cx="110.4" cy="90.8" r=".61"/>
<circle cx="110.4" cy="97.2" r=".61"/>
<circle cx="110.4" cy="81.1" r=".61"/>
<circle cx="110.4" cy="87.5" r=".61"/>
<circle cx="110.4" cy="92.4" r=".61"/>
<circle cx="110.4" cy="82.7" r=".61"/>
<circle cx="110.4" cy="89.1" r=".61"/>
<circle cx="110.4" cy="94" r=".61"/>
<circle cx="111.8" cy="85.1" r=".61"/>
<circle cx="111.8" cy="96.4" r=".61"/>
<circle cx="111.8" cy="86.7" r=".61"/>
<circle cx="111.8" cy="98" r=".61"/>
<circle cx="111.8" cy="88.3" r=".61"/>
<circle cx="111.8" cy="93.2" r=".61"/>
<circle cx="111.8" cy="83.5" r=".61"/>
<circle cx="111.8" cy="81.9" r=".61"/>
<circle cx="111.8" cy="90" r=".61"/>
<circle cx="111.8" cy="94.8" r=".61"/>
<circle cx="111.8" cy="99.7" r=".61"/>
<circle cx="113.2" cy="97.2" r=".61"/>
<circle cx="113.2" cy="87.5" r=".61"/>
<circle cx="113.2" cy="92.4" r=".61"/>
<circle cx="113.2" cy="81.1" r=".61"/>
<circle cx="113.2" cy="89.1" r=".61"/>
<circle cx="113.2" cy="94" r=".61"/>
<circle cx="113.2" cy="82.7" r=".61"/>
<circle cx="113.2" cy="90.8" r=".61"/>
<circle cx="113.2" cy="95.6" r=".61"/>
<circle cx="113.2" cy="85.9" r=".61"/>
<circle cx="114.6" cy="98" r=".61"/>
<circle cx="114.6" cy="88.3" r=".61"/>
<circle cx="114.6" cy="93.2" r=".61"/>
<circle cx="114.6" cy="99.7" r=".61"/>
<circle cx="114.6" cy="81.9" r=".61"/>
<circle cx="114.6" cy="90" r=".61"/>
<circle cx="114.6" cy="94.8" r=".61"/>
<circle cx="114.6" cy="85.1" r=".61"/>
<circle cx="114.6" cy="83.5" r=".61"/>
<circle cx="114.6" cy="96.4" r=".61"/>
<circle cx="114.6" cy="86.7" r=".61"/>
<circle cx="116" cy="81.1" r=".61"/>
<circle cx="116" cy="89.1" r=".61"/>
<circle cx="116" cy="94" r=".61"/>
<circle cx="116" cy="82.7" r=".61"/>
<circle cx="116" cy="90.8" r=".61"/>
<circle cx="116" cy="95.6" r=".61"/>
<circle cx="116" cy="85.9" r=".61"/>
<circle cx="116" cy="92.4" r=".61"/>
<circle cx="116" cy="97.2" r=".61"/>
<circle cx="116" cy="87.5" r=".61"/>
<circle cx="117.4" cy="99.7" r=".61"/>
<circle cx="117.4" cy="81.9" r=".61"/>
<circle cx="117.4" cy="90" r=".61"/>
<circle cx="117.4" cy="94.8" r=".61"/>
<circle cx="117.4" cy="83.5" r=".61"/>
<circle cx="117.4" cy="96.4" r=".61"/>
<circle cx="117.4" cy="86.7" r=".61"/>
<circle cx="117.4" cy="85.1" r=".61"/>
<circle cx="117.4" cy="93.2" r=".61"/>
<circle cx="117.4" cy="98" r=".61"/>
<circle cx="117.4" cy="88.3" r=".61"/>
<circle cx="118.8" cy="82.7" r=".61"/>
<circle cx="118.8" cy="90.8" r=".61"/>
<circle cx="118.8" cy="95.6" r=".61"/>
<circle cx="118.8" cy="92.4" r=".61"/>
<circle cx="118.8" cy="97.2" r=".61"/>
<circle cx="118.8" cy="87.5" r=".61"/>
<circle cx="118.8" cy="85.9" r=".61"/>
<circle cx="118.8" cy="94" r=".61"/>
<circle cx="118.8" cy="81.1" r=".61"/>
<circle cx="118.8" cy="89.1" r=".61"/>
<circle cx="120.2" cy="83.5" r=".61"/>
<circle cx="120.2" cy="96.4" r=".61"/>
<circle cx="120.2" cy="85.1" r=".61"/>
<circle cx="120.2" cy="93.2" r=".61"/>
<circle cx="120.2" cy="98" r=".61"/>
<circle cx="120.2" cy="88.3" r=".61"/>
<circle cx="120.2" cy="86.7" r=".61"/>
<circle cx="120.2" cy="94.8" r=".61"/>
<circle cx="120.2" cy="99.7" r=".61"/>
<circle cx="120.2" cy="81.9" r=".61"/>
<circle cx="120.2" cy="90" r=".61"/>
<circle cx="121.6" cy="92.4" r=".61"/>
<circle cx="121.6" cy="97.2" r=".61"/>
<circle cx="121.6" cy="85.9" r=".61"/>
<circle cx="121.6" cy="94" r=".61"/>
<circle cx="121.6" cy="81.1" r=".61"/>
<circle cx="121.6" cy="89.1" r=".61"/>
<circle cx="121.6" cy="87.5" r=".61"/>
<circle cx="121.6" cy="95.6" r=".61"/>
<circle cx="121.6" cy="82.7" r=".61"/>
<circle cx="121.6" cy="90.8" r=".61"/>
<circle cx="123" cy="85.1" r=".61"/>
<circle cx="123" cy="93.2" r=".61"/>
<circle cx="123" cy="98" r=".61"/>
<circle cx="123" cy="86.7" r=".61"/>
<circle cx="123" cy="94.8" r=".61"/>
<circle cx="123" cy="99.7" r=".61"/>
<circle cx="123" cy="81.9" r=".61"/>
<circle cx="123" cy="90" r=".61"/>
<circle cx="123" cy="88.3" r=".61"/>
<circle cx="123" cy="96.4" r=".61"/>
<circle cx="123" cy="83.5" r=".61"/>
<circle cx="124.4" cy="85.9" r=".61"/>
<circle cx="124.4" cy="94" r=".61"/>
<circle cx="124.4" cy="81.1" r=".61"/>
<circle cx="124.4" cy="87.5" r=".61"/>
<circle cx="124.4" cy="95.6" r=".61"/>
<circle cx="124.4" cy="82.7" r=".61"/>
<circle cx="124.4" cy="90.8" r=".61"/>
<circle cx="124.4" cy="89.1" r=".61"/>
<circle cx="124.4" cy="97.2" r=".61"/>
<circle cx="124.4" cy="92.4" r=".61"/>
<circle cx="125.8" cy="86.7" r=".61"/>
<circle cx="125.8" cy="94.8" r=".61"/>
<circle cx="125.8" cy="81.9" r=".61"/>
<circle cx="125.8" cy="99.7" r=".61"/>
<circle cx="125.8" cy="88.3" r=".61"/>
<circle cx="125.8" cy="96.4" r=".61"/>
<circle cx="125.8" cy="83.5" r=".61"/>
<circle cx="125.8" cy="90" r=".61"/>
<circle cx="125.8" cy="98" r=".61"/>
<circle cx="125.8" cy="85.1" r=".61"/>
<circle cx="125.8" cy="93.2" r=".61"/>
<circle cx="127.2" cy="87.5" r=".61"/>
<circle cx="127.2" cy="95.6" r=".61"/>
<circle cx="127.2" cy="81.1" r=".61"/>
<circle cx="127.2" cy="89.1" r=".61"/>
<circle cx="127.2" cy="97.2" r=".61"/>
<circle cx="127.2" cy="82.7" r=".61"/>
<circle cx="127.2" cy="92.4" r=".61"/>
<circle cx="127.2" cy="90.8" r=".61"/>
<circle cx="127.2" cy="85.9" r=".61"/>
<circle cx="127.2" cy="94" r=".61"/>
<circle cx="128.6" cy="88.3" r=".61"/>
<circle cx="128.6" cy="96.4" r=".61"/>
<circle cx="128.6" cy="81.9" r=".61"/>
<circle cx="128.6" cy="90" r=".61"/>
<circle cx="128.6" cy="98" r=".61"/>
<circle cx="128.6" cy="83.5" r=".61"/>
<circle cx="128.6" cy="85.1" r=".61"/>
<circle cx="128.6" cy="93.2" r=".61"/>
<circle cx="128.6" cy="99.7" r=".61"/>
<circle cx="128.6" cy="86.7" r=".61"/>
<circle cx="128.6" cy="94.8" r=".61"/>
<circle cx="130" cy="89.1" r=".61"/>
<circle cx="130" cy="97.2" r=".61"/>
<circle cx="130" cy="82.7" r=".61"/>
<circle cx="130" cy="90.8" r=".61"/>
<circle cx="130" cy="85.9" r=".61"/>
<circle cx="130" cy="94" r=".61"/>
<circle cx="130" cy="92.4" r=".61"/>
<circle cx="130" cy="87.5" r=".61"/>
<circle cx="130" cy="95.6" r=".61"/>
<circle cx="130" cy="81.1" r=".61"/>
<circle cx="131.4" cy="90" r=".61"/>
<circle cx="131.4" cy="98" r=".61"/>
<circle cx="131.4" cy="83.5" r=".61"/>
<circle cx="131.4" cy="99.7" r=".61"/>
<circle cx="131.4" cy="85.1" r=".61"/>
<circle cx="131.4" cy="86.7" r=".61"/>
<circle cx="131.4" cy="94.8" r=".61"/>
<circle cx="131.4" cy="93.2" r=".61"/>
<circle cx="131.4" cy="88.3" r=".61"/>
<circle cx="131.4" cy="96.4" r=".61"/>
<circle cx="131.4" cy="81.9" r=".61"/>
<circle cx="132.8" cy="90.8" r=".61"/>
<circle cx="132.8" cy="92.4" r=".61"/>
<circle cx="132.8" cy="85.9" r=".61"/>
<circle cx="132.8" cy="87.5" r=".61"/>
<circle cx="132.8" cy="95.6" r=".61"/>
<circle cx="132.8" cy="94" r=".61"/>
<circle cx="132.8" cy="81.1" r=".61"/>
<circle cx="132.8" cy="89.1" r=".61"/>
<circle cx="132.8" cy="97.2" r=".61"/>
<circle cx="132.8" cy="82.7" r=".61"/>
<circle cx="134.2" cy="99.7" r=".61"/>
<circle cx="134.2" cy="85.1" r=".61"/>
<circle cx="134.2" cy="93.2" r=".61"/>
<circle cx="134.2" cy="86.7" r=".61"/>
<circle cx="134.2" cy="88.3" r=".61"/>
<circle cx="134.2" cy="96.4" r=".61"/>
<circle cx="134.2" cy="81.9" r=".61"/>
<circle cx="134.2" cy="94.8" r=".61"/>
<circle cx="134.2" cy="90" r=".61"/>
<circle cx="134.2" cy="98" r=".61"/>
<circle cx="134.2" cy="83.5" r=".61"/>
<circle cx="135.6" cy="92.4" r=".61"/>
<circle cx="135.6" cy="85.9" r=".61"/>
<circle cx="135.6" cy="81.1" r=".61"/>
<circle cx="135.6" cy="94" r=".61"/>
<circle cx="135.6" cy="87.5" r=".61"/>
<circle cx="135.6" cy="89.1" r=".61"/>
<circle cx="135.6" cy="97.2" r=".61"/>
<circle cx="135.6" cy="82.7" r=".61"/>
<circle cx="135.6" cy="95.6" r=".61"/>
<circle cx="135.6" cy="90.8" r=".61"/>
<circle cx="137" cy="93.2" r=".61"/>
<circle cx="137" cy="86.7" r=".61"/>
<circle cx="137" cy="94.8" r=".61"/>
<circle cx="137" cy="81.9" r=".61"/>
<circle cx="137" cy="88.3" r=".61"/>
<circle cx="137" cy="90" r=".61"/>
<circle cx="137" cy="98" r=".61"/>
<circle cx="137" cy="83.5" r=".61"/>
<circle cx="137" cy="96.4" r=".61"/>
<circle cx="137" cy="99.7" r=".61"/>
<circle cx="137" cy="85.1" r=".61"/>
<circle cx="138.4" cy="81.1" r=".61"/>
<circle cx="138.4" cy="94" r=".61"/>
<circle cx="138.4" cy="87.5" r=".61"/>
<circle cx="138.4" cy="82.7" r=".61"/>
<circle cx="138.4" cy="95.6" r=".61"/>
<circle cx="138.4" cy="89.1" r=".61"/>
<circle cx="138.4" cy="90.8" r=".61"/>
<circle cx="138.4" cy="97.2" r=".61"/>
<circle cx="138.4" cy="92.4" r=".61"/>
<circle cx="138.4" cy="85.9" r=".61"/>
<circle cx="139.8" cy="81.9" r=".61"/>
<circle cx="139.8" cy="94.8" r=".61"/>
<circle cx="139.8" cy="88.3" r=".61"/>
<circle cx="139.8" cy="96.4" r=".61"/>
<circle cx="139.8" cy="83.5" r=".61"/>
<circle cx="139.8" cy="90" r=".61"/>
<circle cx="139.8" cy="99.7" r=".61"/>
<circle cx="139.8" cy="85.1" r=".61"/>
<circle cx="139.8" cy="98" r=".61"/>
<circle cx="139.8" cy="93.2" r=".61"/>
<circle cx="139.8" cy="86.7" r=".61"/>
<circle cx="141.2" cy="82.7" r=".61"/>
<circle cx="141.2" cy="81.1" r=".61"/>
<circle cx="141.2" cy="95.6" r=".61"/>
<circle cx="141.2" cy="89.1" r=".61"/>
<circle cx="141.2" cy="97.2" r=".61"/>
<circle cx="141.2" cy="90.8" r=".61"/>
<circle cx="141.2" cy="92.4" r=".61"/>
<circle cx="141.2" cy="85.9" r=".61"/>
<circle cx="141.2" cy="94" r=".61"/>
<circle cx="141.2" cy="87.5" r=".61"/>
<circle cx="142.6" cy="81.9" r=".61"/>
<circle cx="142.6" cy="96.4" r=".61"/>
<circle cx="142.6" cy="90" r=".61"/>
<circle cx="142.6" cy="98" r=".61"/>
<circle cx="142.6" cy="85.1" r=".61"/>
<circle cx="142.6" cy="83.5" r=".61"/>
<circle cx="142.6" cy="93.2" r=".61"/>
<circle cx="142.6" cy="99.7" r=".61"/>
<circle cx="142.6" cy="86.7" r=".61"/>
<circle cx="142.6" cy="94.8" r=".61"/>
<circle cx="142.6" cy="88.3" r=".61"/>
<circle cx="144" cy="82.7" r=".61"/>
<circle cx="144" cy="97.2" r=".61"/>
<circle cx="144" cy="90.8" r=".61"/>
<circle cx="144" cy="85.9" r=".61"/>
<circle cx="144" cy="92.4" r=".61"/>
<circle cx="144" cy="94" r=".61"/>
<circle cx="144" cy="87.5" r=".61"/>
<circle cx="144" cy="95.6" r=".61"/>
<circle cx="144" cy="81.1" r=".61"/>
<circle cx="144" cy="89.1" r=".61"/>
<circle cx="145.4" cy="83.5" r=".61"/>
<circle cx="145.4" cy="86.7" r=".61"/>
<circle cx="145.4" cy="85.1" r=".61"/>
<circle cx="145.4" cy="99.7" r=".61"/>
<circle cx="145.4" cy="93.2" r=".61"/>
<circle cx="145.4" cy="94.8" r=".61"/>
<circle cx="145.4" cy="88.3" r=".61"/>
<circle cx="145.4" cy="96.4" r=".61"/>
<circle cx="145.4" cy="81.9" r=".61"/>
<circle cx="145.4" cy="90" r=".61"/>
<circle cx="145.4" cy="98" r=".61"/>
<circle cx="146.8" cy="92.4" r=".61"/>
<circle cx="146.8" cy="87.5" r=".61"/>
<circle cx="146.8" cy="85.9" r=".61"/>
<circle cx="146.8" cy="94" r=".61"/>
<circle cx="146.8" cy="95.6" r=".61"/>
<circle cx="146.8" cy="89.1" r=".61"/>
<circle cx="146.8" cy="97.2" r=".61"/>
<circle cx="146.8" cy="82.7" r=".61"/>
<circle cx="146.8" cy="90.8" r=".61"/>
<circle cx="148.2" cy="93.2" r=".61"/>
<circle cx="148.2" cy="88.3" r=".61"/>
<circle cx="148.2" cy="86.7" r=".61"/>
<circle cx="148.2" cy="94.8" r=".61"/>
<circle cx="148.2" cy="96.4" r=".61"/>
<circle cx="148.2" cy="90" r=".61"/>
<circle cx="148.2" cy="98" r=".61"/>
<circle cx="148.2" cy="83.5" r=".61"/>
<circle cx="148.2" cy="85.1" r=".61"/>
<circle cx="149.6" cy="94" r=".61"/>
<circle cx="149.6" cy="87.5" r=".61"/>
<circle cx="149.6" cy="89.1" r=".61"/>
<circle cx="149.6" cy="95.6" r=".61"/>
<circle cx="149.6" cy="97.2" r=".61"/>
<circle cx="149.6" cy="90.8" r=".61"/>
<circle cx="149.6" cy="92.4" r=".61"/>
<circle cx="149.6" cy="85.9" r=".61"/>
<circle cx="151" cy="94.8" r=".61"/>
<circle cx="151" cy="90" r=".61"/>
<circle cx="151" cy="88.3" r=".61"/>
<circle cx="151" cy="96.4" r=".61"/>
<circle cx="151" cy="85.1" r=".61"/>
<circle cx="151" cy="93.2" r=".61"/>
<circle cx="151" cy="86.7" r=".61"/>
<circle cx="152.4" cy="95.6" r=".61"/>
<circle cx="152.4" cy="90.8" r=".61"/>
<circle cx="152.4" cy="89.1" r=".61"/>
<circle cx="152.4" cy="92.4" r=".61"/>
<circle cx="152.4" cy="85.9" r=".61"/>
<circle cx="152.4" cy="94" r=".61"/>
<circle cx="152.4" cy="87.5" r=".61"/>
<circle cx="153.8" cy="90" r=".61"/>
<circle cx="153.8" cy="93.2" r=".61"/>
<circle cx="153.8" cy="86.7" r=".61"/>
<circle cx="153.8" cy="94.8" r=".61"/>
<circle cx="153.8" cy="88.3" r=".61"/>
<circle cx="155.2" cy="90.8" r=".61"/>
<circle cx="155.2" cy="92.4" r=".61"/>
<circle cx="155.2" cy="94" r=".61"/>
<circle cx="155.2" cy="87.5" r=".61"/>
<circle cx="155.2" cy="89.1" r=".61"/>
<circle cx="156.6" cy="93.2" r=".61"/>
<circle cx="156.6" cy="88.3" r=".61"/>
<circle cx="156.6" cy="90" r=".61"/>
<circle cx="158" cy="92.4" r=".61"/>
<circle cx="158" cy="89.1" r=".61"/>
<circle cx="158" cy="90.8" r=".61"/>
<circle cx="159.4" cy="90" r=".61"/>
<circle cx="102" cy="100.5" r=".61"/>
<circle cx="103.4" cy="101.3" r=".61"/>
<circle cx="104.8" cy="102.1" r=".61"/>
<circle cx="104.8" cy="100.5" r=".61"/>
<circle cx="106.2" cy="101.3" r=".61"/>
<circle cx="107.6" cy="103.7" r=".61"/>
<circle cx="107.6" cy="100.5" r=".61"/>
<circle cx="107.6" cy="102.1" r=".61"/>
<circle cx="109" cy="104.5" r=".61"/>
<circle cx="109" cy="101.3" r=".61"/>
<circle cx="110.4" cy="105.3" r=".61"/>
<circle cx="110.4" cy="100.5" r=".61"/>
<circle cx="110.4" cy="102.1" r=".61"/>
<circle cx="110.4" cy="103.7" r=".61"/>
<circle cx="111.8" cy="106.1" r=".61"/>
<circle cx="111.8" cy="101.3" r=".61"/>
<circle cx="111.8" cy="104.5" r=".61"/>
<circle cx="113.2" cy="106.9" r=".61"/>
<circle cx="113.2" cy="102.1" r=".61"/>
<circle cx="113.2" cy="103.7" r=".61"/>
<circle cx="113.2" cy="105.3" r=".61"/>
<circle cx="113.2" cy="100.5" r=".61"/>
<circle cx="114.6" cy="107.8" r=".61"/>
<circle cx="114.6" cy="104.5" r=".61"/>
<circle cx="114.6" cy="106.1" r=".61"/>
<circle cx="114.6" cy="101.3" r=".61"/>
<circle cx="116" cy="103.7" r=".61"/>
<circle cx="116" cy="100.5" r=".61"/>
<circle cx="116" cy="105.3" r=".61"/>
<circle cx="116" cy="106.9" r=".61"/>
<circle cx="116" cy="108.6" r=".61"/>
<circle cx="116" cy="102.1" r=".61"/>
<circle cx="117.4" cy="104.5" r=".61"/>
<circle cx="117.4" cy="101.3" r=".61"/>
<circle cx="117.4" cy="106.1" r=".61"/>
<circle cx="117.4" cy="107.8" r=".61"/>
<circle cx="117.4" cy="109.4" r=".61"/>
<circle cx="118.8" cy="100.5" r=".61"/>
<circle cx="118.8" cy="105.3" r=".61"/>
<circle cx="118.8" cy="102.1" r=".61"/>
<circle cx="118.8" cy="106.9" r=".61"/>
<circle cx="118.8" cy="103.7" r=".61"/>
<circle cx="118.8" cy="108.6" r=".61"/>
<circle cx="120.2" cy="101.3" r=".61"/>
<circle cx="120.2" cy="106.1" r=".61"/>
<circle cx="120.2" cy="107.8" r=".61"/>
<circle cx="120.2" cy="104.5" r=".61"/>
<circle cx="120.2" cy="109.4" r=".61"/>
<circle cx="120.2" cy="111" r=".61"/>
<circle cx="121.6" cy="102.1" r=".61"/>
<circle cx="121.6" cy="106.9" r=".61"/>
<circle cx="121.6" cy="103.7" r=".61"/>
<circle cx="121.6" cy="108.6" r=".61"/>
<circle cx="121.6" cy="105.3" r=".61"/>
<circle cx="121.6" cy="100.5" r=".61"/>
<circle cx="121.6" cy="111.8" r=".61"/>
<circle cx="123" cy="107.8" r=".61"/>
<circle cx="123" cy="104.5" r=".61"/>
<circle cx="123" cy="109.4" r=".61"/>
<circle cx="123" cy="106.1" r=".61"/>
<circle cx="123" cy="111" r=".61"/>
<circle cx="123" cy="101.3" r=".61"/>
<circle cx="124.4" cy="103.7" r=".61"/>
<circle cx="124.4" cy="108.6" r=".61"/>
<circle cx="124.4" cy="105.3" r=".61"/>
<circle cx="124.4" cy="100.5" r=".61"/>
<circle cx="124.4" cy="106.9" r=".61"/>
<circle cx="124.4" cy="111.8" r=".61"/>
<circle cx="124.4" cy="102.1" r=".61"/>
<circle cx="125.8" cy="104.5" r=".61"/>
<circle cx="125.8" cy="109.4" r=".61"/>
<circle cx="125.8" cy="106.1" r=".61"/>
<circle cx="125.8" cy="101.3" r=".61"/>
<circle cx="125.8" cy="107.8" r=".61"/>
<circle cx="127.2" cy="105.3" r=".61"/>
<circle cx="127.2" cy="100.5" r=".61"/>
<circle cx="127.2" cy="106.9" r=".61"/>
<circle cx="127.2" cy="102.1" r=".61"/>
<circle cx="127.2" cy="108.6" r=".61"/>
<circle cx="127.2" cy="103.7" r=".61"/>
<circle cx="128.6" cy="106.1" r=".61"/>
<circle cx="128.6" cy="101.3" r=".61"/>
<circle cx="128.6" cy="107.8" r=".61"/>
<circle cx="128.6" cy="109.4" r=".61"/>
<circle cx="128.6" cy="104.5" r=".61"/>
<circle cx="130" cy="106.9" r=".61"/>
<circle cx="130" cy="102.1" r=".61"/>
<circle cx="130" cy="108.6" r=".61"/>
<circle cx="130" cy="103.7" r=".61"/>
<circle cx="130" cy="100.5" r=".61"/>
<circle cx="130" cy="105.3" r=".61"/>
<circle cx="131.4" cy="104.5" r=".61"/>
<circle cx="131.4" cy="101.3" r=".61"/>
<circle cx="131.4" cy="106.1" r=".61"/>
<circle cx="132.8" cy="103.7" r=".61"/>
<circle cx="132.8" cy="100.5" r=".61"/>
<circle cx="132.8" cy="105.3" r=".61"/>
<circle cx="132.8" cy="102.1" r=".61"/>
<circle cx="132.8" cy="106.9" r=".61"/>
<circle cx="134.2" cy="101.3" r=".61"/>
<circle cx="134.2" cy="104.5" r=".61"/>
<circle cx="135.6" cy="100.5" r=".61"/>
<circle cx="135.6" cy="102.1" r=".61"/>
<circle cx="135.6" cy="103.7" r=".61"/>
<circle cx="135.6" cy="105.3" r=".61"/>
<circle cx="137" cy="101.3" r=".61"/>
<circle cx="137" cy="104.5" r=".61"/>
<circle cx="138.4" cy="102.1" r=".61"/>
<circle cx="138.4" cy="103.7" r=".61"/>
<circle cx="138.4" cy="100.5" r=".61"/>
<circle cx="139.8" cy="101.3" r=".61"/>
<circle cx="141.2" cy="100.5" r=".61"/>
<circle cx="141.2" cy="102.1" r=".61"/>
<circle cx="142.6" cy="101.3" r=".61"/>
<circle cx="144" cy="100.5" r=".61"/>
</g>
<g font-size="3.9">
<text x="26.4" y="43.5">773-Ball Thick Fine Pitch Ball Grid Array (BWC) - 23x23x3.23 mm Body [BFBGA]</text>
<text x="26.4" y="48.1">Flip Chip Package; Microsemi Legacy Package 773_FCBGA</text>
</g>
<g font-size="3.2">
<text x="28.4" y="54.7">Note:</text>
<text x="41.1" y="58.3">http://www.microchip.com/packaging</text>
<text x="41.1" y="54.7">For the most current package drawings, please see the Microchip Packaging Specification located at</text>
</g>
<g font-size="2.9">
<text x="88.5" y="172.9">Dimension Limits</text>
<text x="103.8" y="169">Units</text>
<text x="116.6" y="172.9">MIN</text>
<text x="125.5" y="169">MILLIMETERS</text>
<text x="131.8" y="172.9">NOM</text>
<text x="147.9" y="172.9">MAX</text>
<text x="58.9" y="176.8">Number of Terminals</text>
<text x="105.7" y="176.8">N</text>
<text x="132.7" y="176.8">773</text>
<text x="58.9" y="184.6">Overall Height</text>
<text x="58.9" y="180.7">Pitch</text>
<text x="105.7" y="184.6">A</text>
<text x="105.9" y="180.4">e</text>
<text x="116.4" y="184.6">2.67</text>
<text x="128.9" y="180.7">0.80 BSC</text>
<text x="132.3" y="184.6">2.92</text>
<text x="148.2" y="184.6">3.23</text>
<text x="58.9" y="188.4">Ball Height</text>
<text x="105" y="188.4">A1</text>
<text x="116.4" y="188.4">0.25</text>
<text x="132.3" y="188.4">0.35</text>
<text x="148.2" y="188.4">0.45</text>
<text x="58.9" y="196.2">Package Thickness</text>
<text x="58.9" y="192.3">Substrate Thickness</text>
<text x="105" y="192.3">A2</text>
<text x="105" y="196.2">A3</text>
<text x="116.4" y="196.2">2.42</text>
<text x="129" y="192.3">1.20 REF</text>
<text x="132.3" y="196.2">2.57</text>
<text x="148.2" y="196.2">2.78</text>
<text x="58.9" y="204">Chip Length</text>
<text x="58.9" y="200.1">Overall Length</text>
<text x="104.9" y="204">D1</text>
<text x="105.7" y="200.1">D</text>
<text x="128.2" y="200.1">23.00 BSC</text>
<text x="129" y="204">8.60 REF</text>
<text x="58.9" y="207.9">Ball Array Length</text>
<text x="104.9" y="207.9">D2</text>
<text x="128.2" y="207.9">21.60 BSC</text>
<text x="58.9" y="211.8">Overall Width</text>
<text x="58.9" y="215.6">Chip Width</text>
<text x="105" y="215.6">E1</text>
<text x="105.7" y="211.8">E</text>
<text x="128.2" y="211.8">23.00 BSC</text>
<text x="128.2" y="215.6">10.70 REF</text>
<text x="58.9" y="219.5">Ball Array Width</text>
<text x="105" y="219.5">E2</text>
<text x="128.2" y="219.5">21.60 BSC</text>
<text x="32.9" y="227.7">Notes:</text>
<text x="58.9" y="223.4">Ball Diameter</text>
<text x="105.9" y="223.4">b</text>
<text x="116.4" y="223.4">0.40</text>
<text x="132.3" y="223.4">0.45</text>
<text x="148.2" y="223.4">0.50</text>
<text x="32.9" y="232.3">1. Ball A1 visual index feature may vary, but must be located within the hatched area.</text>
<text x="32.9" y="235.6">2. Dimensioning and tolerancing per ASME Y14.5M</text>
<text x="42.5" y="238.9">BSC: Basic Dimension. Theoretically exact value shown without tolerances.</text>
<text x="42.5" y="242.2">REF: Reference Dimension, usually without tolerance, for information purposes only.</text>
<text x="106.5" y="251.7">Microchip Technology Drawing C04-25198 Rev A Sheet 3 of 3</text>
<text x="26.6" y="261.3">© 2022 Microchip Technology Inc.</text>
</g>
</svg>
